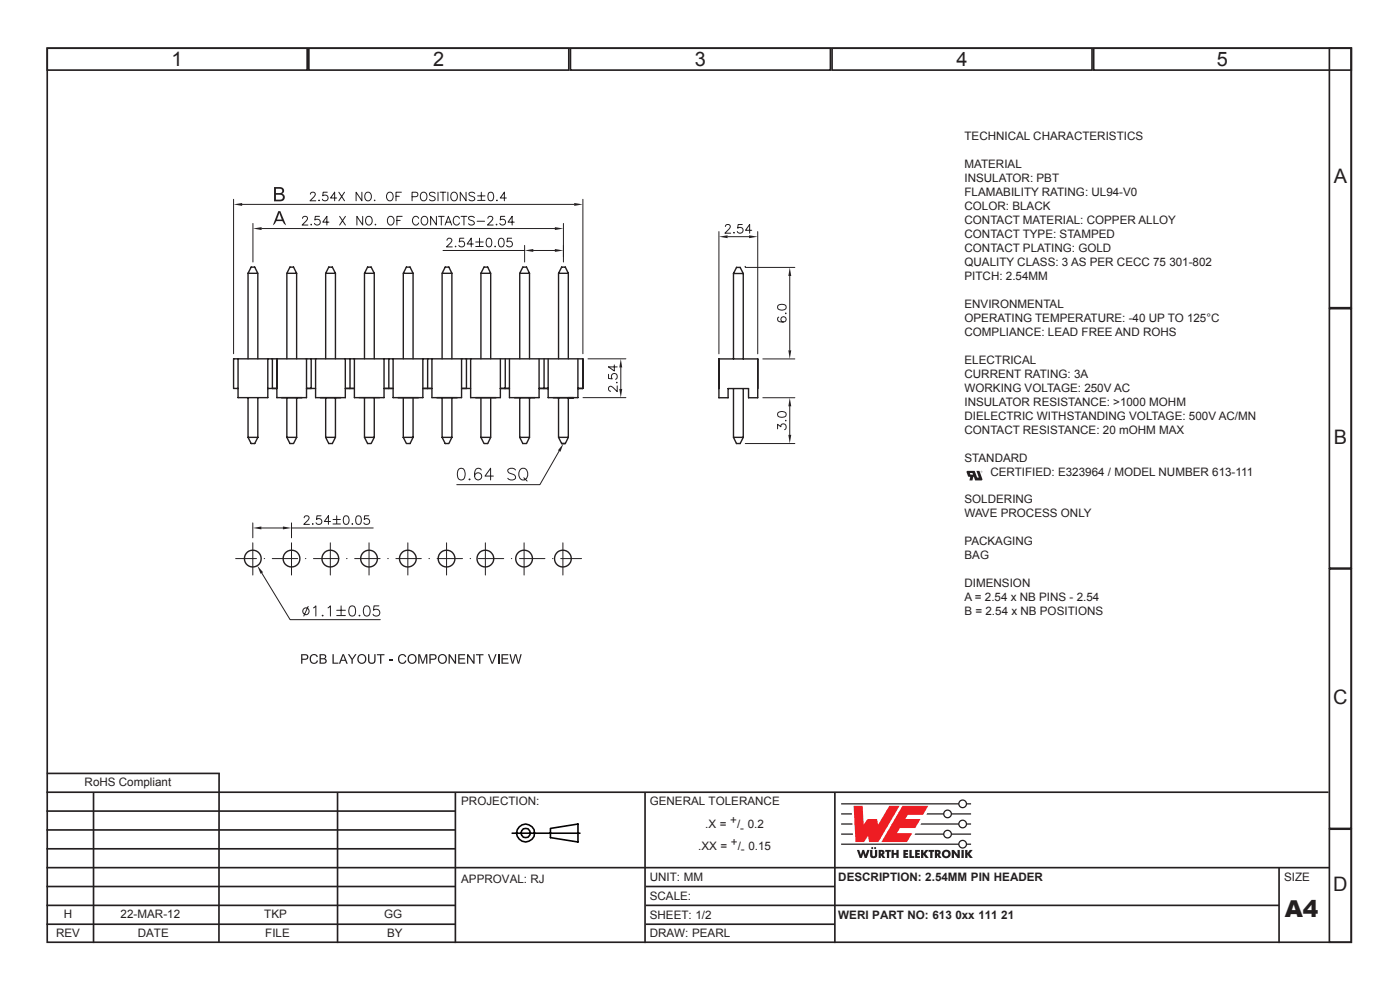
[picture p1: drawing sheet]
<svg xmlns="http://www.w3.org/2000/svg" width="297mm" height="210mm" viewBox="0 0 297 210" stroke-linecap="round" stroke-linejoin="round" font-family="sans-serif">
<!-- layer: Calque 1 -->
<g fill="none" stroke="#231f20" stroke-width=".35">
<path d="M10 10.2h276.7v189.7h-276.7zM10 10.2h55.2v4.7h-55.2zM65.5 10.2h55.2v4.7h-55.2zM121 10.2h55.2v4.7h-55.2zM176.5 10.2h55.2v4.7h-55.2zM232 10.2h54.7v4.7h-54.7zM282 10.2h4.7v55.1h-4.7zM282 65.5h4.7v55h-4.7zM282 120.7h4.7v55h-4.7zM9.8 168h272M9.8 172h86.7M9.8 176h86.7"/>
<path d="M9.9 164.1h36.7M19.8 168v32M46.5 164l-.1 36M71.6 168v32M96.6 168v32M136.8 168v32M177.1 168v32M282 175.9h4.7v24h-4.7zM9.8 192h86.7M9.8 196h86.7M9.8 180h86.7M9.8 184h272.2"/>
<path d="M9.8 188h86.7M137 192h134.3M137 196h40.1M137 188h40.1M271.3 184v16"/>
</g>
<g fill="none" stroke="#000" stroke-width=".34">
<path d="M108.6 176.7h14.4M116.8 175.7l5.8-.9v3.8l-5.8-.9z"/>
<circle cx="111.5" cy="176.7" r="1.88"/>
<circle cx="111.5" cy="176.7" r="1.02"/>
</g>
<g fill="#ee1d23">
<path d="M181.1 170.9h1.9l.2 4 .9-1.2h2l.2 1.3 2.4-4.1h2.1l-4.5 7.7h-1.9l-.2-1.3-.9 1.3h-1.8z"/>
<path d="M191.4 170.9h5.5l-1.1 1.9h-3.2l-.6 .9h3.3l-1.1 1.9h-3.3l-.6 1.1h3.2l-1.1 1.9h-5.4z"/>
</g>
<g fill="#231f20">
<path d="M181.8 180.3h.5l.3 1 .3-1h.4l.3 1 .4-1h.5l-.6 1.7h-.5l-.3-1-.3 1h-.4z"/>
<path d="M184.6 180.3h.5v1.2l.2 .1 .3-.1v-1.2h.5v1.1a.76 .76 0 0 1-.8 .6 .76 .76 0 0 1-.7-.6z"/>
<path d="M187.8 180.3h1.2v.4h-.4v1.3h-.5l.1-1.3h-.4z"/>
<path d="M189.1 180.3h.5v.6h.6v-.6h.5l-.1 1.7h-.4v-.7h-.6v.7h-.5z"/>
<path d="M191.6 180.3h1.1v.4h-.6v.2h.5v.4h-.5v.3h.6v.4h-1.1z"/>
<path d="M192.9 180.3h.5v1.3h.5v.4h-1z"/>
<path d="M194.1 180.3h1v.4h-.5v.2h.5v.4h-.5v.3h.6v.4h-1.1z"/>
<path d="M195.4 180.3h.5v.7l.5-.7h.6l-.7 .8 .7 .9h-.6l-.5-.7v.7h-.5z"/>
<path d="M197 180.3h1.2v.4h-.4v1.3h-.5v-1.3h-.3z"/>
<path d="M201.9 180.3h.5l.8 1-.1-1h.5v1.7h-.5l-.7-1.1v1.1h-.5z"/>
<path d="M204 180.3h.5v1.7h-.5z"/>
<path d="M204.7 180.3h.5v.7l.5-.7h.6l-.6 .8 .7 .9h-.6l-.6-.7v.7h-.5z"/>
<circle cx="185" cy="179.9" r=".22"/>
<circle cx="185.7" cy="179.9" r=".22"/>
</g>
<g fill="#231f20">
<path d="M186.9 180.7v.3h.2v-.2zM186.4 180.3h.5a.55 .55 0 0 1 .7 .3 .55 .55 0 0 1-.3 .7l.5 .7h-.5l-.4-.6v.6h-.5z" fill-rule="evenodd"/>
<path d="M198.8 180.7v.3h.2l.1-.2zM198.3 180.3h.6a.55 .55 0 0 1 .6 .3 .55 .55 0 0 1-.2 .7l.4 .7h-.5l-.4-.6v.6h-.5z" fill-rule="evenodd"/>
<path d="M200.3 181.2a.5 .5 0 0 0 1 0 .5 .5 0 0 0-1 0zM199.8 181.1a.95 .95 0 0 1 1.9 0 .95 .95 0 0 1-1.9 0z" fill-rule="evenodd"/>
</g>
<path d="M178.4 176.9h2.6M178.4 174.8h2.4M178.4 172.6h2.3" fill="none" stroke="#231f20" stroke-width=".27"/>
<g fill="#231f20">
<path d="M178.4 170.4h24.9a.94 .94 0 0 1 .9-.8 .94 .94 0 0 1 1 .8h.8v.2h-.8a.94 .94 0 0 1-1 .9 .94 .94 0 0 1-.9-.9h-24.9zM203.5 170.5a.7 .7 0 0 1 1.4 0 .7 .7 0 0 1-1.4 0z" fill-rule="evenodd"/>
<path d="M196.7 172.5h3.4a.94 .94 0 0 1 .9-.8 .94 .94 0 0 1 1 .8h4v.3h-4a.94 .94 0 0 1-1 .8 .94 .94 0 0 1-.9-.8h-3.6zM200.3 172.6a.7 .7 0 0 1 1.4 0 .7 .7 0 0 1-1.4 0z" fill-rule="evenodd"/>
<path d="M195.4 174.7h7.9a.94 .94 0 0 1 .9-.9 .94 .94 0 0 1 1 .9h.8v.2h-.8a.94 .94 0 0 1-1 .8 .94 .94 0 0 1-.9-.8h-8zM203.5 174.8a.7 .7 0 0 1 1.4 0 .7 .7 0 0 1-1.4 0z" fill-rule="evenodd"/>
<path d="M194.2 176.8h5.9a.94 .94 0 0 1 .9-.8 .94 .94 0 0 1 1 .8h4v.3h-4a.94 .94 0 0 1-1 .8 .94 .94 0 0 1-.9-.8h-6.1zM200.3 176.9a.7 .7 0 0 1 1.4 0 .7 .7 0 0 1-1.4 0z" fill-rule="evenodd"/>
<path d="M178.4 178.9h24.9a.94 .94 0 0 1 .9-.8 .94 .94 0 0 1 1 .8h.8v.3h-.8a.94 .94 0 0 1-1 .8 .94 .94 0 0 1-.9-.8h-24.9zM203.5 179.1a.7 .7 0 0 1 1.4 0 .7 .7 0 0 1-1.4 0z" fill-rule="evenodd"/>
</g>
<path d="M155.6 58v18.1M156.2 56.7h.8l.7 1.3h-2.1M156.3 56.7l-.7 1.3M157.7 58v18.1M158.1 56.5v.1M152.5 76.1h8.2v8.3h-1.9v-2h-4.3v2h-2v-8.3v6.3M155.6 82.4v10.4M156.2 94.1h.8zM157.7 92.8h-2.1l.6 1.3M157.7 92.8l-.7 1.3M157.7 82.4v10.4" fill="none" stroke="#231f20" stroke-width=".3"/>
<path d="M158.1 56.7h10.5M167.5 58.5v15.8M161.8 76.1h6.8" fill="none" stroke="#231f20" stroke-width=".21"/>
<g fill="#231f20">
<path d="M167.2 74.3h.7l-.4 1.8z"/>
<path d="M167.5 56.7l.4 1.8h-.7z"/>
</g>
<path d="M165 64.8a1.16 1.16 0 0 1 1.8 .3v.2a1.04 1.04 0 0 1-1.8 0zM165.2 67.3a.52 .52 0 0 0-.3 .5 .52 .52 0 0 0 .4 .4 1.07 1.07 0 0 0 1.5-.4 .56 .56 0 0 0-.5-.6 .56 .56 0 0 0-.6 .5 .56 .56 0 0 0 .5 .6M166.7 66.4v.2zM158.1 94.1h10.5M161.8 84.4h6.8M167.5 86.2v6" fill="none" stroke="#231f20" stroke-width=".21"/>
<g fill="#231f20">
<path d="M167.5 84.4l.4 1.8h-.7z"/>
<path d="M167.2 92.2h.7l-.4 1.9z"/>
</g>
<path d="M49.6 42.3v32.7M51.4 43.4h70.4M123.7 42.3v32.7M165 91v-1l.7 .5a.61 .61 0 0 1 .8-.5 .61 .61 0 0 1 .2 1l-.3 .1M165 87.6a1.14 1.14 0 0 1 1.8 .2v.2a1.04 1.04 0 0 1-1.8 0zM166.6 89.2h.2z" fill="none" stroke="#231f20" stroke-width=".21"/>
<g fill="#231f20">
<path d="M49.6 43.4l1.8-.3v.6z"/>
<path d="M121.8 43.1l1.9 .3-1.9 .3z"/>
</g>
<g fill="none" stroke="#231f20" stroke-width=".21">
<path d="M65.8 41.2l.4-.4 .6 .1a.57 .57 0 0 1-.2 .8l-.8 .9h1.2M67.6 42.5h.2zM69.4 40.8h-.8l-.1 .8a.64 .64 0 0 1 .9-.1 .64 .64 0 0 1-.1 1 .64 .64 0 0 1-.9-.2M71.4 42h-1.3l.9-1.2v1.8M71.9 40.8l1.2 1.8M73.1 40.8l-1.2 1.8M76.8 40.8v1.8l-1.3-1.8v1.8M77.7 40.9a.91 .91 0 0 1 1.1 .6 .91 .91 0 0 1-.5 1.1 .95 .95 0 0 1-.9-.7 .95 .95 0 0 1 .3-1zM79.4 42.5h.2zM82.4 40.9a.91 .91 0 0 1 1.1 .6 .91 .91 0 0 1-.6 1.1 .95 .95 0 0 1-.9-.7 .95 .95 0 0 1 .4-1zM84 41.6h.7M85.2 40.8h-1.2v1.8"/>
<path d="M87.4 41.7l1.1-.1 .1-.2v-.5l-.4-.1h-.8v1.8M89.5 40.9a.91 .91 0 0 1 1.1 .6 .91 .91 0 0 1-.6 1.1 .95 .95 0 0 1-.9-.7 .95 .95 0 0 1 .4-1zM92.3 41a.68 .68 0 0 0-1.2 .2l.2 .3 .8 .3a.44 .44 0 0 1 0 .7 .84 .84 0 0 1-1-.2M92.9 40.8v1.8M93.4 40.8h1.2M94 40.8v1.8M95 40.8v1.8M96 40.9a.91 .91 0 0 1 1.1 .6 .91 .91 0 0 1-.6 1.1 .94 .94 0 0 1-.9-.7 .94 .94 0 0 1 .4-1zM98.9 40.8v1.8l-1.3-1.8v1.8M100.7 41a.7 .7 0 0 0-1.2 .2l.2 .3 .9 .4 .1 .4a.83 .83 0 0 1-1.2 0M101.3 42.5h1.6M101.3 41.6h1.6"/>
<path d="M102.1 40.8v1.5M103.8 40.9a.6 .6 0 0 1 .8 .2 .86 .86 0 0 1 .1 1 .86 .86 0 0 1-.9 .4 1.44 1.44 0 0 1 0-1.6zM105.3 42.5h.2zM107.4 42h-1.3l.9-1.2v1.8M97.4 99.5a.77 .77 0 0 1 1.2 .3 1.94 1.94 0 0 1-.3 1.9 .8 .8 0 0 1-1.2-.4 2.06 2.06 0 0 1 .3-1.8zM102.1 99.7a.72 .72 0 0 0-1.1-.2 1.48 1.48 0 0 0 .4 2.3 .77 .77 0 0 0 .8-.7 .77 .77 0 0 0-.7-.8 .77 .77 0 0 0-.8 .7M109.4 99.7a.93 .93 0 0 0-.9-.4 .93 .93 0 0 0-.8 .6l.2 .4 1 .3a.61 .61 0 0 1 .2 1.1 1.12 1.12 0 0 1-1.4-.2M110.5 99.5a1.13 1.13 0 0 1 1.4 .3 1.13 1.13 0 0 1-.1 1.4 .9 .9 0 0 1-1 .6 .9 .9 0 0 1-.7-.9 1.57 1.57 0 0 1 .4-1.4zM99.5 101.7h.2l-.1 .1zM104.7 101h-1.8l1.2-1.7v2.5M111.1 101.3l.7 .7"/>
</g>
<g fill="none" stroke="#231f20" stroke-width=".3">
<path d="M52.6 58v18.1M54.7 58v18.1M60.9 58v18.1M62.9 58v18.1M69.1 58v18.1M71.2 58v18.1M77.3 58v18.1M79.4 58v18.1M85.6 58v18.1M87.6 58v18.1M93.8 58v18.1M95.9 58v18.1"/>
<path d="M102 58v18.1M104.1 58v18.1M110.3 58v18.1M112.3 58v18.1M118.5 58v18.1M120.6 58v18.1"/>
</g>
<path d="M119.5 94.1l-.6 1.7-.5-.3z" fill="#231f20"/>
<path d="M124.7 76.1h8.1M131.7 78v4.5M118.6 95.7l-4.1 7.1h-17.6M123.7 84.3h9.1" fill="none" stroke="#231f20" stroke-width=".21"/>
<g fill="none" stroke="#231f20" stroke-width=".3">
<path d="M50.5 76.1v8.2h6.3v-8.2M57.8 76.1v6.3zM58.7 76.1v8.2h6.3v-8.2M66 76.1v6.3zM67 76.1v8.2h6.3v-8.2M74.3 76.1v6.3zM75.2 76.1v8.2h6.3v-8.2M82.5 76.1v6.3zM83.4 76.1v8.2h6.3v-8.2M90.7 76.1v6.3zM91.6 76.1v8.2h6.3v-8.2M99 76.1v6.3z"/>
<path d="M99.8 76.1v8.2h6.4M123.7 76.1h-74.1v6.3h.9M52.6 92.8h2.1l-.7 1.3h-.7zM52.6 84.3v8.5M54.7 84.3v8.5M56.8 82.4h1.9h-.9M60.9 92.8h2l-.6 1.3h-.8zM60.9 84.3v8.5M62.9 84.3v8.5M66 82.4h1zM66 82.4h-1h1M69.1 92.8h2.1l-.7 1.3h-.8z"/>
<path d="M69.1 84.3v8.5M71.2 84.3v8.5M73.3 82.4h1.9M77.3 92.8h2.1l-.7 1.3h-.7zM77.3 84.3v8.5M79.4 84.3v8.5M81.5 82.4h1.9M85.6 92.8l.6 1.3h.8l.6-1.3M85.6 92.8h2M85.6 84.3v8.5M87.6 84.3v8.5M89.7 82.4h1.9"/>
<path d="M93.8 84.3v8.5l.6 1.3h.8l.7-1.3M93.8 92.8h2.1M95.9 84.3v8.5M98.9 82.4h.9zM98.9 82.4h-1h1.1M102 92.8h2.1l-.6 1.3h-.8zM102 84.3v8.5"/>
</g>
<g fill="#231f20">
<path d="M131.7 76.1l.3 1.9h-.6z"/>
<path d="M131.4 82.5h.6l-.3 1.8z"/>
</g>
<path d="M53.7 47.4v8.2M55.5 48.5h62.2M119.5 47.4v7.1M129.1 79.4v.9l.8 .1a.65 .65 0 0 1 0-1 .65 .65 0 0 1 .9 .1 .65 .65 0 0 1-.2 1M130.3 77.4v1.3l-1.2-.9h1.8M130.8 81.2h.1zM130.9 81.9v1.2l-1.1-1.1-.3-.1-.3 .2a.59 .59 0 0 0 .1 .8l.2 .1" fill="none" stroke="#231f20" stroke-width=".21"/>
<g fill="none" stroke="#231f20" stroke-width=".3">
<path d="M106.2 76.1v8.2M107.2 76.1v6.3zM108.1 76.1v8.2h6.3v-8.2M115.4 76.1v6.3zM116.3 76.1v8.2h6.3v-8.2M123.7 76.1v6.3M104.1 84.3v8.5M106.2 82.4h1.9M110.3 92.8h2l-.6 1.3h-.8zM110.3 84.3v8.5M112.3 84.3v8.5M114.4 82.4h1.9"/>
<path d="M118.5 84.3v8.5M119.1 94.1h.8M120.6 92.8h-2.1l.6 1.3M120.6 92.8l-.7 1.3h-.8M120.6 84.3v8.5M122.6 82.4h1.1z"/>
</g>
<g fill="#231f20">
<path d="M117.7 48.2l1.8 .3-1.8 .3z"/>
<path d="M53.7 48.5l1.8-.3v.6z"/>
</g>
<g fill="none" stroke="#231f20" stroke-width=".21">
<path d="M64.2 46.3l.3-.4 .7 .2a.57 .57 0 0 1-.2 .7l-.9 .9h1.2M66 47.5v.2zM67.8 45.9h-.9l-.1 .8a.65 .65 0 0 1 1 0 .65 .65 0 0 1-.1 .9 .65 .65 0 0 1-1-.2M69.8 47.1h-1.3l.8-1.2v1.8M72.1 45.9l1.2 1.8M73.3 45.9l-1.2 1.8M76.9 45.9v1.8l-1.2-1.8v1.8M77.9 46a.92 .92 0 0 1 1.1 .6 .92 .92 0 0 1-.6 1.1 .97 .97 0 0 1-.9-.7 .97 .97 0 0 1 .4-1zM79.7 47.5v.2zM82.5 46a.92 .92 0 0 1 1.1 .6 .92 .92 0 0 1-.5 1.1 .97 .97 0 0 1-.9-.7 .97 .97 0 0 1 .3-1zM84.2 46.8h.7M85.3 45.9h-1.1v1.8"/>
<path d="M88.8 46.3a.68 .68 0 0 0-.8-.4 .68 .68 0 0 0-.5 .7v.4a.67 .67 0 0 0 .5 .7 .67 .67 0 0 0 .8-.4M89.5 46.1a.68 .68 0 0 1 .8-.2 .68 .68 0 0 1 .4 .7v.4a.7 .7 0 0 1-.7 .8 .7 .7 0 0 1-.7-.8zM92.6 45.9v1.8l-1.2-1.8v1.8M93 45.9h1.2M93.6 45.9v1.8M94 53.1h17.3M94.4 47.7l.7-1.8 .7 1.8M94.7 47.1h.8M97.5 46.3a.68 .68 0 0 0-.8-.4 .68 .68 0 0 0-.5 .7v.4a.67 .67 0 0 0 .5 .7 .67 .67 0 0 0 .8-.4M97.8 45.9h1.2M98.4 45.9v1.8M100.6 46.1a.7 .7 0 0 0-1.2 .2l.2 .3 .8 .3 .2 .6a.79 .79 0 0 1-1.2 0"/>
<path d="M101.2 46.9h1.6M103.5 46.3l.3-.4 .7 .2a.58 .58 0 0 1-.2 .7l-.9 .9h1.2M105.2 47.6h.2zM107.1 45.9h-.9l-.1 .8a.65 .65 0 0 1 1 0 .65 .65 0 0 1-.1 1 .65 .65 0 0 1-1-.3M109.1 47.1h-1.3l.8-1.2v1.8M111.3 52.1v3.5M113.1 53.1h4.6M119.5 52.1v3.5"/>
</g>
<g fill="#231f20">
<path d="M117.7 52.8l1.8 .3-1.8 .3z"/>
<path d="M111.3 53.1l1.8-.3v.6z"/>
</g>
<path d="M94.8 51l.4-.5h.3l.3 .2a.58 .58 0 0 1-.2 .8l-.9 .9h1.2M96.6 52.2v.2zM98.4 50.5h-.9l-.1 .8a.65 .65 0 0 1 1 0 .65 .65 0 0 1-.1 1 .65 .65 0 0 1-1-.3M100.4 51.8h-1.3l.9-1.3v1.9M100.9 52.3h1.6M100.9 51.3h1.6M101.7 50.5v1.6M103.4 50.6a.56 .56 0 0 1 .8 .3 .92 .92 0 0 1-.6 1.5 1.18 1.18 0 0 1-.2-1.8zM105 52.2v.2zM106 50.6a.57 .57 0 0 1 .9 .3 .92 .92 0 0 1-.6 1.5 1.14 1.14 0 0 1-.3-1.8zM108.5 50.5h-.8l-.1 .8a.65 .65 0 0 1 1 0 .65 .65 0 0 1-.2 1 .65 .65 0 0 1-.9-.3" fill="none" stroke="#231f20" stroke-width=".21"/>
<path d="M53.3 56.7l-.7 1.3h2.1l-.7-1.3h-.7M61.5 56.7l-.6 1.3h2l-.6-1.3h-.8M69.7 56.7l-.6 1.3h2.1l-.7-1.3h-.8M78 56.7l-.7 1.3h2.1l-.7-1.3h-.7M86.2 56.7l-.6 1.3h2l-.6-1.3h-.8M94.4 56.7l-.6 1.3h2.1l-.7-1.3h-.8M102.7 56.7l-.7 1.3h2.1l-.6-1.3h-.8M110.9 56.7l-.6 1.3h2l-.6-1.3h-.8M119.1 56.7l-.6 1.3h2.1l-.7-1.3h-.8" fill="none" stroke="#231f20" stroke-width=".3"/>
<path d="M54.6 120l1.2 1.4-.5 .3z" fill="#231f20"/>
<g fill="none" stroke="#231f20" stroke-width=".21">
<path d="M50 118.5h4.4M53.6 110.9v3.2M55.4 112h4.6M56 118.5h.1M57.8 118.5h5.4M61.8 112h17.4M61.8 110.9v3.2M64.8 118.5h.1M66.5 118.5h5.4M73.5 118.5h.1M75.2 118.5h5.4M82.2 118.5h.2"/>
<path d="M84 118.5h5.4M91 118.5h.1M92.7 118.5h5.4M99.7 118.5h.1M101.5 118.5h5.4M108.5 118.5h.1M110.2 118.5h5.4M117.2 118.5h.1M118.9 118.5h4.5M55.5 121.6l6 9.8h19.2M65.4 128.6l-1 2.1M66.5 128.9l.5-.4v2.2"/>
<path d="M68.3 130.6h.3zM69.6 128.9l.5-.4v2.2M71.4 130.6h1.9M71.4 129.5h1.9M72.4 128.5v1.9M74.3 128.6a.7 .7 0 0 1 1 .3 1.87 1.87 0 0 1-.2 1.7 .71 .71 0 0 1-1-.3 1.75 1.75 0 0 1 .2-1.7zM76.2 130.6h.2zM77.4 128.6a.68 .68 0 0 1 1 .3 1.78 1.78 0 0 1-.2 1.7 .71 .71 0 0 1-1-.3 1.75 1.75 0 0 1 .2-1.7zM80.4 128.5h-1.1l-.1 1a.76 .76 0 0 1 1.2-.1 .76 .76 0 0 1-.2 1.2 .76 .76 0 0 1-1.1-.3"/>
<circle cx="64.9" cy="129.6" r=".71"/>
</g>
<g fill="#231f20">
<path d="M53.6 112l1.8-.3v.6z"/>
<path d="M60 111.7l1.8 .3-1.8 .3z"/>
</g>
<g fill="none" stroke="#231f20" stroke-width=".21">
<path d="M152.5 49.1v26M154.4 50.2h4.5M160.7 49.1v26M53.6 115.1v6.9M61.8 115.1v6.9M64.5 109.8l.4-.4 .6 .2a.58 .58 0 0 1-.2 .8l-.9 .8h1.3M66.4 111.1v.1zM68.1 109.4h-.9v.8a.65 .65 0 0 1 .9 0 .65 .65 0 0 1-.1 1 .65 .65 0 0 1-1-.3M70.1 115.1v6.9M70.1 110.6h-1.3l.9-1.2v1.8M70.6 111.1h1.6M70.6 110.2h1.6"/>
<path d="M71.4 109.4v1.6M73.1 109.5a.59 .59 0 0 1 .8 .3 .86 .86 0 0 1 .1 1 .86 .86 0 0 1-.9 .3 1.44 1.44 0 0 1 0-1.6zM74.6 111.1h.2zM75.7 109.5a.59 .59 0 0 1 .9 .3 .92 .92 0 0 1-.6 1.4 1.18 1.18 0 0 1-.3-1.7zM78.2 109.4h-.8l-.1 .8a.65 .65 0 0 1 1 0 .65 .65 0 0 1-.2 1 .65 .65 0 0 1-.9-.3M78.3 115.1v6.9M86.5 115.1v6.9M94.7 115.1v6.9M103 115.1v6.9M111.2 115.1v6.9M119.4 115.1v6.9"/>
</g>
<g fill="none" stroke="#231f20" stroke-width=".3">
<circle cx="53.6" cy="118.5" r="1.79"/>
<circle cx="61.8" cy="118.5" r="1.78"/>
<circle cx="70.1" cy="118.5" r="1.79"/>
<circle cx="78.3" cy="118.5" r="1.78"/>
<circle cx="86.5" cy="118.5" r="1.79"/>
<circle cx="94.7" cy="118.5" r="1.78"/>
<circle cx="103" cy="118.5" r="1.79"/>
<circle cx="111.2" cy="118.5" r="1.78"/>
<circle cx="119.4" cy="118.5" r="1.79"/>
</g>
<g fill="#231f20">
<path d="M158.9 49.9l1.8 .3-1.8 .3z"/>
<path d="M152.5 50.2l1.9-.3v.6z"/>
</g>
<path d="M153.9 48l.3-.4 .6 .2a.57 .57 0 0 1-.1 .8l-.9 .9h1.2M155.7 49.3v.2zM157.5 47.6h-.9l-.1 .8a.65 .65 0 0 1 1 0 .65 .65 0 0 1-.1 1 .65 .65 0 0 1-1-.3M159.5 48.9h-1.3l.8-1.3v1.9" fill="none" stroke="#231f20" stroke-width=".21"/>
<g fill="#231f20">
<path d="M208.2 100l.1 .2z"/>
<path d="M66 138.9a.88 .88 0 0 1 1.4 .4l-.2 .1a.69 .69 0 0 0-1-.3 .69 .69 0 0 0-.2 1 .61 .61 0 0 0 .6 .5 .61 .61 0 0 0 .6-.5h.3a.95 .95 0 0 1-1.3 .6 .95 .95 0 0 1-.5-1.3z"/>
<path d="M70.5 138.8h.3v1.8h1v.2h-1.3z"/>
<path d="M73.8 138.8h.3l.6 .9 .6-.9h.3l-.8 1.1v.9h-.2v-.9z"/>
<path d="M78.1 138.8h.3v1.1a.54 .54 0 0 0 .5 .7 .54 .54 0 0 0 .5-.7v-1.1h.3v1.1a.8 .8 0 0 1-.8 .9 .8 .8 0 0 1-.8-.9z"/>
<path d="M80 138.8h1.6v.2h-.7v1.8h-.3v-1.8h-.6z"/>
<path d="M82.6 139.9h.7v.3h-.7z"/>
<path d="M84.8 138.9a.88 .88 0 0 1 1.4 .4l-.3 .1a.69 .69 0 0 0-.9-.3 .69 .69 0 0 0-.3 1 .61 .61 0 0 0 .6 .5 .61 .61 0 0 0 .6-.5h.3a.95 .95 0 0 1-1.3 .6 .95 .95 0 0 1-.4-1.3z"/>
<path d="M88.7 138.8h.4l.6 1.7 .6-1.7h.4v2h-.3v-1.7l-.6 1.7h-.2l-.6-1.7v1.7h-.3z"/>
<path d="M95.2 138.8h.2l1.1 1.6v-1.6h.3v2h-.3l-1.1-1.6v1.6h-.2z"/>
<path d="M97.2 138.8h1.5v.2h-1.2v.6h1.1v.3h-1.1v.7h1.2v.2h-1.5z"/>
<path d="M99.1 138.8h.3l1 1.6v-1.6h.3v2h-.3l-1.1-1.6v1.6h-.2z"/>
<path d="M101 138.8h1.6v.2h-.7v1.8h-.3v-1.8h-.6z"/>
<path d="M103.5 138.8h.3l.6 1.8 .7-1.8h.3l-.8 2h-.3z"/>
<path d="M59.2 45.1l-.5 1.5h1.1zM59 44.8h.5l1.2 3-.4-.3-.4-.6h-1.3l-.7 .9z"/>
<path d="M58.5 41.3v1.1h.8a.56 .56 0 0 0 .7-.6 .56 .56 0 0 0-.8-.5zM58.5 40v1h.7a.5 .5 0 0 0 .7-.5 .5 .5 0 0 0-.8-.5zM58.1 39.7h1.2a.77 .77 0 0 1 .9 .4 .77 .77 0 0 1-.4 1 .85 .85 0 0 1 .6 1.1 .85 .85 0 0 1-1.1 .5h-1.2z"/>
<path d="M208.1 100.1a.16 .16 0 0 1 .3 0 .16 .16 0 0 1-.3 0zM208 100.1a.2 .2 0 0 0 .4 0 .2 .2 0 0 0-.4 0z"/>
<path d="M205.7 100.3h.6l.1 .4h-.5zM205.1 99.9l-.1 .3 .4 .9h.4l-.1 .8h.6l.2-.8 .4 .8 1.5-.1v-.2l-.6-1.7h-.7l.6 1.4h-.4l-.5-1.4z"/>
<path d="M64.2 139v.7h.7a.37 .37 0 0 0 .2-.5 .37 .37 0 0 0-.4-.2zM63.9 138.8h.7a.62 .62 0 0 1 .8 .5 .62 .62 0 0 1-.7 .7h-.5v.8h-.3z"/>
<path d="M68.1 139.9v.7l.6-.1a.36 .36 0 0 0 .3-.4 .36 .36 0 0 0-.5-.2zM68.1 139v.6h.4a.34 .34 0 0 0 .5-.3 .34 .34 0 0 0-.5-.3zM67.8 138.8h.7a.51 .51 0 0 1 .7 .3 .51 .51 0 0 1-.3 .6 .57 .57 0 0 1 .4 .7 .57 .57 0 0 1-.7 .4h-.8z"/>
<path d="M72.8 139l-.3 1h.7zM72.7 138.8h.3l.8 2h-.3l-.3-.6h-.8l-.2 .6h-.3z"/>
<path d="M76.3 139.2a.77 .77 0 0 0-.1 1.1 .77 .77 0 0 0 1.2-.1 .76 .76 0 0 0-.1-1 .76 .76 0 0 0-1 0zM75.8 139.8a1.01 1.01 0 0 1 2 0 1.01 1.01 0 0 1-2 0z"/>
<path d="M86.9 139.2a.77 .77 0 0 0 0 1.1 .77 .77 0 0 0 1.1-.1 .76 .76 0 0 0-.1-1 .76 .76 0 0 0-1 0zM86.5 139.8a1.01 1.01 0 0 1 2 0 1.01 1.01 0 0 1-2 0z"/>
<path d="M91.4 139v.7h.7a.37 .37 0 0 0 .2-.5 .37 .37 0 0 0-.4-.2zM91.1 138.8h.8a.62 .62 0 0 1 .7 .5 .62 .62 0 0 1-.7 .7h-.5v.8h-.3z"/>
<path d="M93.4 139.2a.77 .77 0 0 0-.1 1.1 .77 .77 0 0 0 1.1-.1 .76 .76 0 0 0 0-1 .76 .76 0 0 0-1 0zM92.9 139.8a1.01 1.01 0 0 1 2 0 1.01 1.01 0 0 1-2 0z"/>
</g>
<path d="M105.8 138.8v2" fill="none" stroke="#231f20" stroke-width=".27"/>
<g fill="#231f20">
<path d="M106.4 138.8h1.4v.2h-1.1v.6h1.1v.3h-1.1v.7h1.2v.2h-1.5z"/>
<path d="M108.1 138.8h.3l.3 1.7 .5-1.7h.3l.5 1.7 .4-1.7h.3l-.6 2h-.2l-.5-1.8-.5 1.8h-.3z"/>
</g>
<text font-size="4.9" fill="#231f20" x="272.6" y="194.5">A4</text>
<g font-size="4.2" fill="#231f20">
<text x="36.4" y="14">1</text>
<text x="91.9" y="14">2</text>
<text x="147.4" y="14">3</text>
<text x="202.9" y="14">4</text>
<text x="258.2" y="14">5</text>
<text x="282.9" y="38.8">A</text>
<text x="282.9" y="94.1">B</text>
<text x="282.8" y="149.3">C</text>
<text x="282.8" y="189">D</text>
</g>
<g font-size="2.5" fill="#231f20">
<text x="204.6" y="29.8">TECHNICAL CHARACTERISTICS</text>
<text x="204.6" y="35.7">MATERIAL</text>
<text x="204.6" y="38.6">INSULATOR: PBT</text>
<text x="204.6" y="41.6">FLAMABILITY RATING: UL94-V0</text>
<text x="204.6" y="44.6">COLOR: BLACK</text>
<text x="204.6" y="47.5">CONTACT MATERIAL: COPPER ALLOY</text>
<text x="204.6" y="50.5">CONTACT TYPE: STAMPED</text>
<text x="204.6" y="53.5">CONTACT PLATING: GOLD</text>
<text x="204.6" y="56.4">QUALITY CLASS: 3 AS PER CECC 75 301-802</text>
<text x="204.6" y="59.4">PITCH: 2.54MM</text>
<text x="204.6" y="65.3">ENVIRONMENTAL</text>
<text x="204.6" y="68.3">OPERATING TEMPERATURE: -40 UP TO 125°C</text>
<text x="204.6" y="71.2">COMPLIANCE: LEAD FREE AND ROHS</text>
<text x="204.6" y="77.2">ELECTRICAL</text>
<text x="204.6" y="80.1">CURRENT RATING: 3A</text>
<text x="204.6" y="83.1">WORKING VOLTAGE: 250V AC</text>
<text x="204.6" y="86.1">INSULATOR RESISTANCE: &gt;1000 MOHM</text>
<text x="204.6" y="89">DIELECTRIC WITHSTANDING VOLTAGE: 500V AC/MN</text>
<text x="204.6" y="92">CONTACT RESISTANCE: 20 mOHM MAX</text>
<text x="204.6" y="97.9">STANDARD</text>
<text x="210.1" y="100.9">CERTIFIED: E323964 / MODEL NUMBER 613-111</text>
<text x="204.6" y="106.8">SOLDERING</text>
<text x="204.6" y="109.8">WAVE PROCESS ONLY</text>
<text x="204.6" y="115.7">PACKAGING</text>
<text x="204.6" y="118.7">BAG</text>
<text x="204.6" y="124.6">DIMENSION</text>
<text x="204.6" y="127.5">A = 2.54 x NB PINS - 2.54</text>
<text x="204.6" y="130.5">B = 2.54 x NB POSITIONS</text>
<text x="17.9" y="166.8">RoHS Compliant</text>
<text x="97.8" y="170.8">PROJECTION:</text>
<text x="137.8" y="170.8">GENERAL TOLERANCE</text>
<text x="149.6" y="175.6">.X =</text>
<text x="154.9" y="174.8">+</text>
<text x="155.1" y="179.4">+</text>
<text x="156.4" y="175.6">/ 0.2</text>
<text x="157" y="176.4">-</text>
<text x="148.1" y="180.2">.XX =</text>
<text x="156.5" y="180.2">/ 0.15</text>
<text x="157.2" y="181">-</text>
<text x="97.8" y="187.3">APPROVAL: RJ</text>
<text x="137.8" y="186.8">UNIT: MM</text>
<text x="137.8" y="190.9">SCALE:</text>
<text x="177.8" y="186.8">DESCRIPTION: 2.54MM PIN HEADER</text>
<text x="272.4" y="186.8">SIZE</text>
<text x="13.5" y="194.8">H</text>
<text x="25.6" y="194.8">22-MAR-12</text>
<text x="56.1" y="194.8">TKP</text>
<text x="81.5" y="194.8">GG</text>
<text x="137.8" y="194.8">SHEET: 1/2</text>
<text x="177.8" y="194.8">WERI PART NO: 613 0xx 111 21</text>
<text x="11.9" y="198.8">REV</text>
<text x="29.2" y="198.8">DATE</text>
<text x="56.3" y="198.8">FILE</text>
<text x="82.1" y="198.8">BY</text>
<text x="137.8" y="198.8">DRAW: PEARL</text>
</g>
</svg>
